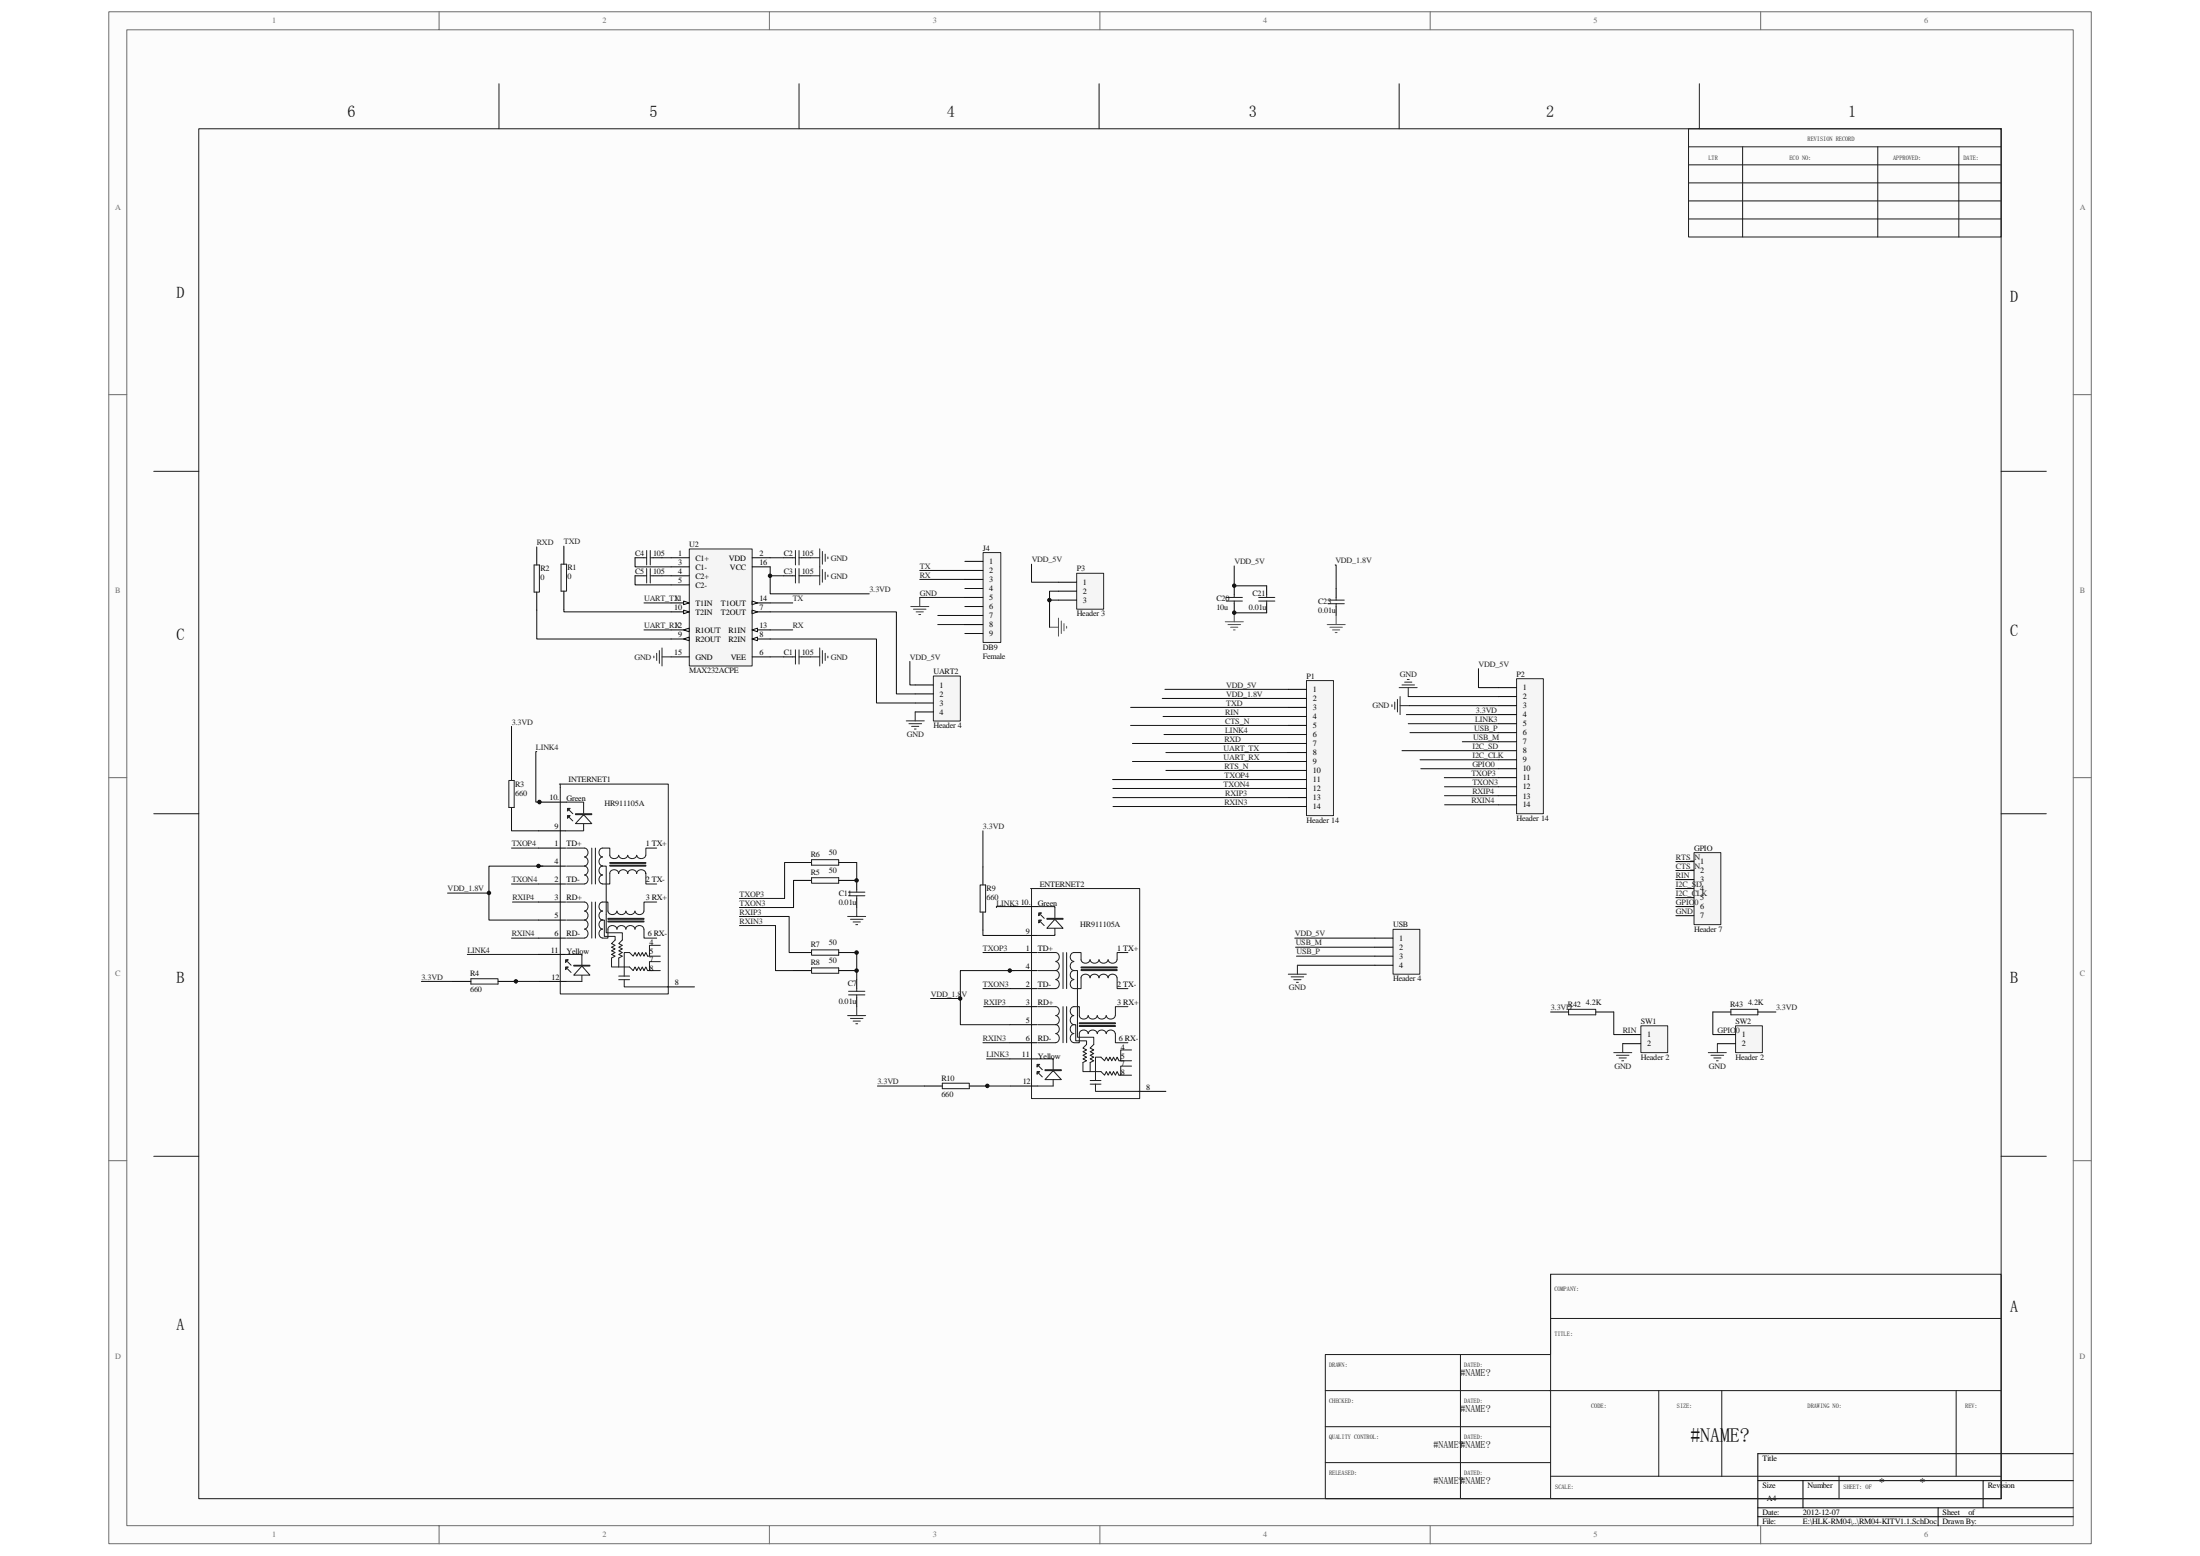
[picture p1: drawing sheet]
<svg xmlns="http://www.w3.org/2000/svg" width="297mm" height="210mm" viewBox="0 0 297 210" stroke-linecap="round" stroke-linejoin="round" font-family="sans-serif">
<path d="M14.7 1.6h267.7v206.7h-267.7z" fill="#fcfcfc"/>
<path d="M14.7 1.6h267.7v206.7h-267.7z" fill="none" stroke="#6e6e6e" stroke-width=".14"/>
<path d="M17.1 4h262.8v201.9h-262.8z" fill="#fcfcfc"/>
<g fill="none" stroke="#6e6e6e" stroke-width=".14">
<path d="M17.1 4h262.8v201.9h-262.8zM59.3 1.6v2.4M103.9 1.6v2.4M148.5 1.6v2.4M193.1 1.6v2.4M237.7 1.6v2.4M14.7 53.3h2.4M279.9 53.3h2.5M14.7 104.9h2.4M279.9 104.9h2.5M14.7 156.6h2.4M279.9 156.6h2.5"/>
<path d="M59.3 205.9v2.4M103.9 205.9v2.4M148.5 205.9v2.4M193.1 205.9v2.4M237.7 205.9v2.4"/>
</g>
<path d="M237.3 199.8h42.6M243.4 199.8v3.7M267.8 199.8v3.7M279.9 196.2h-42.6v9.7M237.3 203.5h42.6M237.3 204.7h42.6M261.7 203.5v2.4" fill="none" stroke="#000" stroke-width=".14"/>
<g fill="none" stroke="#1c1c1c" stroke-width=".14">
<path d="M26.8 17.4h243.4v184.8h-243.4zM67.4 11.3v6.1M107.9 11.3v6.1M148.4 11.3v6.1M188.9 11.3v6.1M228 19.8h42.2M228 17.4h42.2v14.6h-42.2zM229.4 11.3v6.1M235.3 19.8v12.2M253.5 19.8v12.2M264.5 19.8v12.2M228 24.7h42.2"/>
<path d="M228 22.2h42.2M228 27.1h42.2M228 29.5h42.2M20.8 63.6h6M270.2 63.6h6.1M20.8 109.8h6M270.2 109.8h6.1M20.8 156h6M270.2 156h6.1M209.4 172v30.2M209.4 177.9h60.8M178.9 182.8h30.5v-10.8h60.8v30.2h-91.3z"/>
<path d="M178.9 192.5h30.5M178.9 197.4h30.5M178.9 187.7h91.3M197.2 182.8v19.4M209.4 199.2h60.8M224 187.7v11.5M232.5 187.7v11.5M248.3 199.2v3M264.1 187.7v11.5"/>
</g>
<g fill="none" stroke="#0e0e0e" stroke-width=".14">
<path d="M152.7 97.9h21.2M152.7 95.5h21.2M156.9 94.3h17M157 96.7h16.9M157.2 99.1h16.7M150.2 105.2h23.7M150.3 107.6h23.6M150.3 106.4h23.6M150.3 108.8h23.6M152.9 100.3h21M152.9 102.8h21M157.4 101.6h16.5"/>
<path d="M157.4 104h16.5M195 104.9h7.3M195 107.4h7.3M195 106.2h7.3M195 108.6h7.3"/>
</g>
<path d="M176.4 91.9h3.6v18.2h-3.6z" fill="#f5f5f5"/>
<path d="M176.4 91.8h3.6v18.3h-3.6z" fill="none" stroke="#262626" stroke-width=".14"/>
<g fill="none" stroke="#000" stroke-width=".14">
<path d="M173.9 93h2.5M173.9 94.3h2.5M173.9 95.5h2.5M173.9 96.7h2.5M173.9 97.9h2.5M173.9 99.1h2.5M173.9 100.3h2.5M173.9 101.6h2.5M173.9 102.8h2.5M173.9 104h2.5M173.9 105.2h2.5M173.9 106.4h2.5"/>
<path d="M173.9 107.6h2.5M173.9 108.8h2.5"/>
</g>
<path d="M204.8 91.6h3.6v18.2h-3.6z" fill="#f5f5f5"/>
<path d="M187.9 95.1v.3M188.3 94.7v1M188.7 94.4v1.7M188.9 92.8h2.4M189 95.2h1.3M189 94v2.4M189.3 92.4h1.7M189.6 92.1h1M190 91.7h.3M190.1 92.8v1.2M204.8 91.6h3.6v18.2h-3.6z" fill="none" stroke="#262626" stroke-width=".14"/>
<g fill="none" stroke="#000" stroke-width=".14">
<path d="M202.3 92.8h2.4M202.3 94h2.4M202.3 95.2h2.4M202.3 96.4h2.4M202.3 97.7h2.4M202.3 98.9h2.4M202.3 100.1h2.4M202.3 101.3h2.4M202.3 102.5h2.4M202.3 103.7h2.4M202.3 104.9h2.4M202.3 106.2h2.4"/>
<path d="M202.3 107.4h2.4M202.3 108.6h2.4"/>
</g>
<path d="M189.9 96.4h12.4M190.1 94h12.2M190.3 95.2h12M199.6 90.2v2.6h2.7M189.3 101.3h13M191.8 103.7h10.5M197.4 100.1h4.9" fill="none" stroke="#0e0e0e" stroke-width=".14"/>
<path d="M93.1 74.1h8.5v15.8h-8.5z" fill="#f5f5f5"/>
<path d="M93.1 74.1h8.5v15.8h-8.5z" fill="none" stroke="#262626" stroke-width=".14"/>
<path d="M90.6 75.3h2.4M90.6 76.5h2.4M90.6 77.7h2.4M90.6 78.9h2.4M101.6 75.3h2.4M101.6 88.6h2.4M101.6 82.6h2.4" fill="none" stroke="#000" stroke-width=".14"/>
<path d="M101.6 82.3l.7 .3-.7 .2z" fill="#fcfcfc" stroke="#000" stroke-width=".14"/>
<path d="M101.6 86.2h2.4" fill="none" stroke="#000" stroke-width=".14"/>
<path d="M101.6 86.2l.7-.2v.5z" fill="#fcfcfc" stroke="#000" stroke-width=".14"/>
<path d="M90.6 86.2h2.4" fill="none" stroke="#000" stroke-width=".14"/>
<path d="M92.3 86.2l.7-.2v.5z" fill="#fcfcfc" stroke="#000" stroke-width=".14"/>
<path d="M90.6 82.6h2.4" fill="none" stroke="#000" stroke-width=".14"/>
<path d="M92.3 82.3l.7 .3-.7 .2z" fill="#fcfcfc" stroke="#000" stroke-width=".14"/>
<path d="M90.6 81.4h2.4" fill="none" stroke="#000" stroke-width=".14"/>
<path d="M92.3 81.1l.7 .3-.7 .2z" fill="#fcfcfc" stroke="#000" stroke-width=".14"/>
<path d="M90.6 85h2.4" fill="none" stroke="#000" stroke-width=".14"/>
<path d="M92.3 85l.7-.2v.5z" fill="#fcfcfc" stroke="#000" stroke-width=".14"/>
<path d="M101.6 85h2.4" fill="none" stroke="#000" stroke-width=".14"/>
<path d="M101.6 85l.7-.2v.5z" fill="#fcfcfc" stroke="#000" stroke-width=".14"/>
<path d="M101.6 81.4h2.4" fill="none" stroke="#000" stroke-width=".14"/>
<path d="M101.6 81.1l.7 .3-.7 .2z" fill="#fcfcfc" stroke="#000" stroke-width=".14"/>
<path d="M85.7 75.3h1.2M85.7 77.7h1.2M88.2 75.3h1.2M88.2 77.7h1.2M101.6 76.5h2.4M105.8 75.3h1.2M105.8 77.7h1.2M108.2 75.3h1.3M108.2 77.7h1.3M90.6 88.6h2.4M105.8 88.6h1.2M108.2 88.6h1.3" fill="none" stroke="#000" stroke-width=".14"/>
<g fill="none" stroke="#1c1c1c" stroke-width=".14">
<path d="M86.9 75.3h.4M86.9 77.7h.4M87.3 74.3v1.9M87.3 76.7v2M87.8 74.3v1.9M87.8 76.7v2M87.8 75.3h.4M87.8 77.7h.4M107 75.3h.4M107 77.7h.4M107.4 74.3v1.9M107.4 76.7v2"/>
<path d="M107.9 75.3h.3M107.9 77.7h.3M107.9 74.3v1.9M107.9 76.7v2M107 88.6h.4M107.4 87.7v1.9M107.9 88.6h.3M107.9 87.7v1.9"/>
</g>
<g fill="none" stroke="#262626" stroke-width=".14">
<path d="M109.5 75.3h1.2M109.5 77.7h1.2M110.7 74.1v4.8M111 74.4v1.7M111 76.9v1.7M111.4 74.8v1M111.4 77.2v1M111.8 75.2v.2M111.8 77.6v.2M88.3 88.5v.3M88.7 88.2v.9M89 87.8v1.7"/>
<path d="M89.4 87.4v2.5M89.4 88.6h1.2M109.5 88.6h1.2M110.7 87.4v2.5M111 87.8v1.7M111.4 88.2v.9M111.8 88.5v.3"/>
</g>
<g fill="none" stroke="#0e0e0e" stroke-width=".14">
<path d="M85.7 75.3v1.2h4.9M85.7 77.7v1.2h4.9M89.4 75.3h1.2M89.4 77.7h1.2M104 77.7v2.4h13.4M104 75.3h1.8M104 76.5v1.2h1.8M86.9 81.4h3.7M86.9 85h3.7M104 81.4h3M104 85h3M104 88.6h1.8"/>
<path d="M157.3 93h16.6M190.1 97.7h12.2M190.4 98.9h11.9M191.7 102.5h10.6"/>
</g>
<path d="M132.8 74.6h2.3v12.1h-2.3z" fill="#f5f5f5"/>
<path d="M132.7 74.6h2.4v12.1h-2.4z" fill="none" stroke="#262626" stroke-width=".14"/>
<path d="M130.3 75.8h2.4M130.3 77h2.4M130.3 78.2h2.4M130.3 79.4h2.4M130.3 80.6h2.4M130.3 81.9h2.4M130.3 83.1h2.4M130.3 84.3h2.4M130.3 85.5h2.4" fill="none" stroke="#000" stroke-width=".14"/>
<path d="M124.2 77h6.1M124.2 78.2h6.1M124.2 80.6h6.1M126.6 83.1h3.7M126.6 84.3h3.7" fill="none" stroke="#0e0e0e" stroke-width=".14"/>
<path d="M123 81.9h2.4M123.3 82.2h1.7M123.7 82.6h1M124.1 82.9h.2M124.2 80.6v1.3" fill="none" stroke="#393939" stroke-width=".14"/>
<path d="M141.7 84.6h1.2M142.9 83.4v2.5M143.3 83.8v1.7M143.7 84.2v.9M144 84.5v.3" fill="none" stroke="#535353" stroke-width=".14"/>
<path d="M145.4 77.4h3.6v4.8h-3.6z" fill="#f5f5f5"/>
<path d="M145.4 77.4h3.6v4.8h-3.6z" fill="none" stroke="#262626" stroke-width=".14"/>
<path d="M72.5 73.8v2.4M72.5 79.9v2.4M76.1 73.7v2.4M76.1 79.8v2.4M142.9 78.6h2.4M142.9 79.8h2.4M142.9 81h2.4" fill="none" stroke="#000" stroke-width=".14"/>
<path d="M139.3 76.1v2.5h3.6M142.9 79.8h-1.2v4.8M72.5 82.3v3.9h18.1M76.1 82.2v.4h14.5M104 82.6h17v11h2.6M104 86.2h14.3v8.7h5.3M141.7 81h1.2" fill="none" stroke="#0e0e0e" stroke-width=".14"/>
<path d="M72.1 76.2h.7v3.7h-.7zM75.8 76.1h.7v3.7h-.7zM76.5 114.4h2.4a.61 .61 0 0 1 .5 .6 .61 .61 0 0 1-.5 .6 .62 .62 0 0 1 .5 .6 .62 .62 0 0 1-.5 .6M76.5 116.9h2.4a.61 .61 0 0 1 .5 .6 .61 .61 0 0 1-.5 .6 .62 .62 0 0 1 .5 .6 .62 .62 0 0 1-.5 .6h-2.4M76.9 109.3l.4 .5M76.9 110.3l.4 .5M78.8 108.4v3.6M79.9 114.4v4.9M80.4 114.4v4.9M81.4 114.4a.62 .62 0 0 0-.5 .7 .62 .62 0 0 0 .5 .6 .6 .6 0 0 0-.5 .5 .6 .6 0 0 0 .5 .6M81.4 116.9a.62 .62 0 0 0-.5 .6 .62 .62 0 0 0 .5 .6 .6 .6 0 0 0-.5 .6 .6 .6 0 0 0 .5 .6" fill="none" stroke="#1c1c1c" stroke-width=".14"/>
<g fill="#fefefe" stroke="#1c1c1c" stroke-width=".14">
<path d="M78.8 109.9l1.1 1.2h-2.2z"/>
<path d="M77.7 109.8h2.2v.1h-2.2z" fill-rule="evenodd"/>
</g>
<g fill="#1c1c1c" stroke="#1c1c1c" stroke-width=".14">
<path d="M76.6 109.1h.4l-.4 .4z"/>
<path d="M76.6 110.1h.4l-.4 .3z"/>
</g>
<g fill="none" stroke="#1c1c1c" stroke-width=".14">
<path d="M76.5 121.7h2.4a.62 .62 0 0 1 .5 .6 .62 .62 0 0 1-.5 .6M76.5 124.2h2.4M76.5 126.6h2.4M76.6 129.8l.5 .5M76.6 130.7l.5 .5M78.6 128.8v3.6M78.9 123a.61 .61 0 0 1 .5 .5 .61 .61 0 0 1-.5 .6M78.9 124.2a.62 .62 0 0 1 .5 .6 .62 .62 0 0 1-.5 .6M78.9 125.4a.61 .61 0 0 1 .5 .6 .61 .61 0 0 1-.5 .6M79.9 121.7v4.9M80.4 121.7v4.9M81.4 121.7a.62 .62 0 0 0-.5 .6 .62 .62 0 0 0 .5 .6"/>
<path d="M81.4 123a.62 .62 0 0 0-.5 .6 .62 .62 0 0 0 .5 .6 .62 .62 0 0 0-.5 .6 .62 .62 0 0 0 .5 .6M81.4 125.4a.6 .6 0 0 0-.5 .6 .6 .6 0 0 0 .5 .6"/>
</g>
<g fill="#fefefe" stroke="#1c1c1c" stroke-width=".14">
<path d="M78.6 130.4l1 1.2h-2.1z"/>
<path d="M77.5 130.3h2.1v.1h-2.1z" fill-rule="evenodd"/>
</g>
<g fill="#1c1c1c" stroke="#1c1c1c" stroke-width=".14">
<path d="M76.4 129.5h.3l-.3 .4z"/>
<path d="M76.4 130.5h.3l-.3 .4z"/>
<path d="M82.3 116.4h4.9v.1h-4.9z" fill-rule="evenodd"/>
<path d="M82.3 116.8h4.9v.1h-4.9z" fill-rule="evenodd"/>
<path d="M82.1 123.9h4.8v.2h-4.8z" fill-rule="evenodd"/>
<path d="M82.1 124.3h4.8v.1h-4.8z" fill-rule="evenodd"/>
</g>
<g fill="none" stroke="#1c1c1c" stroke-width=".14">
<path d="M68.7 105.3h.7v3.7h-.7zM75.5 105.8h14.7v28.3h-14.6v-28.3M76.5 108.2h2.3v.2M78.8 112v.1h-2.4M81.4 116.9h.4v9h2.2v1l-.5 .4 .5 .3-.5 .2 .5 .3-.5 .2 .5 .2-.5 .3 .5 .2-.5 .3v1.2M81.4 114.4h.9v1a.62 .62 0 0 0 .6 .5 .62 .62 0 0 0 .6-.5M83.5 117.8v.1a.6 .6 0 0 0-.6-.5 .6 .6 0 0 0-.6 .5v1.4h-.9M83.5 115.4a.65 .65 0 0 0 .7 .5 .65 .65 0 0 0 .6-.5 .62 .62 0 0 0 .6 .5 .62 .62 0 0 0 .6-.5M84.7 117.8v.1a.62 .62 0 0 0-.6-.5 .62 .62 0 0 0-.6 .5M86 117.8v.1a.6 .6 0 0 0-.6-.5 .6 .6 0 0 0-.6 .5M87.2 117.8v.1a.62 .62 0 0 0-.6-.5 .62 .62 0 0 0-.6 .5M87.2 117.9v1.4h1.5"/>
<path d="M88.7 114.4h-1.5v1a.63 .63 0 0 1-.6 .5 .63 .63 0 0 1-.6-.5M109.6 118.4h3.6v.8h-3.6zM109.6 116h3.6v.8h-3.6zM63.6 132.1h3.6v.7h-3.6zM76.4 128.8h2.2v.1M76.5 132.4h2.1M81.4 124.2h.2v2.2h1.5v.5l-.5 .4 .5 .3-.5 .2 .5 .3-.5 .2 .5 .2-.5 .3 .5 .2-.5 .3v1.2h2.4l.5 .5 .2-.5 .3 .5 .2-.5 .3 .5 .2-.5 .2 .5 .3-.5 .2 .5h.3v-1.2h1.5M81.4 121.7h.7v1.3a.62 .62 0 0 0 .6 .4 .62 .62 0 0 0 .6-.4M83.3 125.4a.62 .62 0 0 0-.6-.5 .62 .62 0 0 0-.6 .5v1.2h-.7M83.3 123a.61 .61 0 0 0 .6 .4 .61 .61 0 0 0 .6-.4M83.3 125.4a.6 .6 0 0 1 .6-.5 .6 .6 0 0 1 .6 .5M83.5 131.7h1.5"/>
<path d="M83.5 132.2h1.5M84.3 132.2v1h5.8M84.5 125.4a.63 .63 0 0 1 .6-.5 .63 .63 0 0 1 .6 .5 .6 .6 0 0 1 .6-.5 .6 .6 0 0 1 .6 .5M84.5 123a.64 .64 0 0 0 .6 .4 .64 .64 0 0 0 .6-.4 .61 .61 0 0 0 .6 .4 .61 .61 0 0 0 .6-.4M86.9 125.4v1.2h1.8M87.7 129h1.5M87.7 131h1.5M88.7 121.7h-1.8v1.3M89.2 127.6h-1.5v1.4h-.3l-.2-.5-.3 .5-.2-.5-.2 .5-.3-.5-.2 .5-.3-.5-.2 .5-.5-.5h-.7v3.2M109.6 128.2h3.6v.7h-3.6zM109.6 130.6h3.6v.7h-3.6zM114.6 120.4h2.2"/>
<path d="M114.6 120.9h2.2M114.6 133.8h2.2M114.6 134.3h2.2M115.7 120v.4M115.7 120.9v.3M115.7 133.4v.4M115.7 134.3v.3M140.1 128.5h2.5a.61 .61 0 0 1 .4 .6 .61 .61 0 0 1-.4 .6M140.1 131h2.5M140.5 123.4l.5 .5M140.5 124.4l.5 .5M142.4 122.5v3.6"/>
<path d="M142.6 129.8a.61 .61 0 0 1 .4 .6 .61 .61 0 0 1-.4 .6M142.6 131a.61 .61 0 0 1 .4 .6 .61 .61 0 0 1-.4 .6M142.6 132.2a.61 .61 0 0 1 .4 .6 .61 .61 0 0 1-.4 .6h-2.5M143.5 128.5v4.9M144 128.5v4.9M145 128.5a.6 .6 0 0 0-.5 .6 .6 .6 0 0 0 .5 .6M145 129.8a.6 .6 0 0 0-.5 .6 .6 .6 0 0 0 .5 .6 .62 .62 0 0 0-.5 .6 .62 .62 0 0 0 .5 .6M145 132.2a.6 .6 0 0 0-.5 .6 .6 .6 0 0 0 .5 .6"/>
</g>
<g fill="none" stroke="#000" stroke-width=".14">
<path d="M69.1 102.9v2.4M69.1 109v2.4M72.7 116.9h3.7M72.7 114.4h3.7M72.7 119.3h3.7M72.7 112.1h3.7M72.8 108.2h3.7M107.1 116.4h2.5M107.1 118.8h2.5M113.2 116.4h2.5M113.2 118.8h2.5v1.2M61.1 132.4h2.5"/>
<path d="M67.2 132.4h2.5M72.7 121.7h3.7M72.7 126.6h3.7M72.7 124.2h3.7M72.7 128.8h3.7M72.8 132.4h3.7M90.1 133.2h3.7M107.1 128.5h2.5M107.1 131h2.5M113.2 128.5h2.5M113.2 131h2.5M115.7 121.2v1.3"/>
<path d="M115.7 132.2v1.2M115.7 134.6v1.2"/>
</g>
<path d="M69.1 98v4.9M69.1 111.4v.7h3.6M69.1 114.4h3.6M69.1 119.3h3.6M69.1 126.6h3.6M72.8 132.4h-3.1v.3M115.1 128.5h.6v3.7" fill="none" stroke="#0e0e0e" stroke-width=".14"/>
<path d="M114.4 123.7h2.5M114.4 137.1h2.5M114.8 124.1h1.7M114.8 137.4h1.7M115.2 124.4h1M115.2 137.8h1M115.5 124.8h.3M115.5 138.2h.3M115.7 122.5v1.2M115.7 135.8v1.3" fill="none" stroke="#262626" stroke-width=".14"/>
<g fill="#fefefe" stroke="#1c1c1c" stroke-width=".14">
<path d="M142.4 124.1l1.1 1.2h-2.2z"/>
<path d="M141.3 123.9h2.2v.2h-2.2z" fill-rule="evenodd"/>
</g>
<g fill="#1c1c1c" stroke="#1c1c1c" stroke-width=".14">
<path d="M140.2 123.2h.4l-.4 .4z"/>
<path d="M140.2 124.2h.4l-.4 .3z"/>
</g>
<path d="M140.1 135.8h2.5a.62 .62 0 0 1 .4 .7 .62 .62 0 0 1-.4 .6 .62 .62 0 0 1 .4 .6 .62 .62 0 0 1-.4 .6M140.1 138.3h2.5a.61 .61 0 0 1 .4 .6 .61 .61 0 0 1-.4 .6 .64 .64 0 0 1 .4 .6 .64 .64 0 0 1-.4 .6M143.5 135.8v4.9M144 135.8v4.9M145 135.8a.62 .62 0 0 0-.5 .7 .62 .62 0 0 0 .5 .6 .62 .62 0 0 0-.5 .6 .62 .62 0 0 0 .5 .6M145 138.3a.6 .6 0 0 0-.5 .6 .6 .6 0 0 0 .5 .6 .63 .63 0 0 0-.5 .6 .63 .63 0 0 0 .5 .6M140.1 140.7h2.5M140.2 143.9l.5 .5M140.2 144.8l.5 .5M142.2 142.9v3.7" fill="none" stroke="#1c1c1c" stroke-width=".14"/>
<g fill="#fefefe" stroke="#1c1c1c" stroke-width=".14">
<path d="M142.2 144.5l1.1 1.2h-2.2z"/>
<path d="M141.1 144.4h2.2v.1h-2.2z" fill-rule="evenodd"/>
</g>
<g fill="#1c1c1c" stroke="#1c1c1c" stroke-width=".14">
<path d="M140 143.6h.4l-.4 .4z"/>
<path d="M140 144.6h.4l-.4 .4z"/>
<path d="M146 130.5h4.8v.1h-4.8z" fill-rule="evenodd"/>
<path d="M146 130.9h4.8v.1h-4.8z" fill-rule="evenodd"/>
<path d="M145.7 138h4.9v.2h-4.9z" fill-rule="evenodd"/>
<path d="M145.7 138.4h4.9v.1h-4.9z" fill-rule="evenodd"/>
</g>
<g fill="none" stroke="#1c1c1c" stroke-width=".14">
<path d="M132.3 119.4h.8v3.7h-.8zM139.1 119.9h14.8v28.4h-14.6v-28.4M140.1 122.3h2.3v.2M142.4 126.1v.1h-2.4M145 128.5h1v1a.62 .62 0 0 0 .6 .5 .62 .62 0 0 0 .6-.5M145 135.8h.7v1.3a.61 .61 0 0 0 .6 .4 .61 .61 0 0 0 .6-.4M145 138.3h.2v2.2h1.5v.4l-.5 .5 .5 .3-.5 .2 .5 .3-.5 .2 .5 .3-.5 .2 .5 .3-.5 .2v1.2h2.5l.4 .5 .3-.5 .2 .5 .3-.5 .2 .5 .2-.5 .3 .5 .2-.5 .3 .5h.2v-1.2h1.5M145 131h.5v9h2.2v.9l-.5 .5 .5 .3-.5 .2 .5 .3-.5 .2 .5 .3-.5 .2 .5 .3-.5 .2v1.2M146.9 139.5a.6 .6 0 0 0-.6-.5 .6 .6 0 0 0-.6 .5v1.2h-.7M146.9 137.1a.64 .64 0 0 0 .6 .4 .64 .64 0 0 0 .7-.4 .62 .62 0 0 0 .6 .4 .62 .62 0 0 0 .6-.4 .62 .62 0 0 0 .6 .4 .62 .62 0 0 0 .6-.4M146.9 139.5a.62 .62 0 0 1 .6-.5 .62 .62 0 0 1 .6 .5 .62 .62 0 0 1 .6-.5 .62 .62 0 0 1 .6 .5 .63 .63 0 0 1 .7-.5 .63 .63 0 0 1 .6 .5M147.2 132a.61 .61 0 0 0-.6-.6 .61 .61 0 0 0-.6 .6v1.4h-1"/>
<path d="M147.2 129.5a.62 .62 0 0 0 .6 .5 .62 .62 0 0 0 .6-.5 .62 .62 0 0 0 .6 .5 .62 .62 0 0 0 .6-.5M147.2 132a.61 .61 0 0 1 .6-.6 .61 .61 0 0 1 .6 .6 .61 .61 0 0 1 .6-.6 .61 .61 0 0 1 .6 .6M149.6 132a.6 .6 0 0 1 .6-.6 .6 .6 0 0 1 .6 .6v1.4h1.5M150.6 139.5v1.2h1.7M152.3 135.8h-1.7v1.3M152.3 128.5h-1.5v1a.61 .61 0 0 1-.6 .5 .61 .61 0 0 1-.6-.5M127.2 146.2h3.7v.7h-3.7zM140 142.9h2.2v.1M140.1 146.6h2.1M147.2 145.8h1.5M147.2 146.3h1.5M147.9 146.3v1h5.9"/>
<path d="M151.3 143.2h1.5M151.3 145.1h1.5M152.8 141.7h-1.5v1.5h-.2l-.3-.5-.2 .5-.3-.5-.2 .5-.2-.5-.3 .5-.2-.5-.3 .5-.4-.5h-.8v3.1"/>
</g>
<g fill="none" stroke="#000" stroke-width=".14">
<path d="M132.7 117v2.4M132.7 123.1v2.4M136.4 131h3.6M136.4 128.5h3.6M136.4 133.4h3.6M136.4 135.8h3.6M136.4 138.3h3.6M136.4 126.2h3.6M136.5 122.3h3.6M124.8 146.6h2.4M130.9 146.6h2.4M136.4 140.7h3.6"/>
<path d="M136.4 142.9h3.6M136.5 146.6h3.6M153.8 147.3h3.6"/>
</g>
<g fill="none" stroke="#0e0e0e" stroke-width=".14">
<path d="M72.5 101.4h-.2v6.8h.7M73.3 116.9h-7.3v7.3h6.7M107.1 116.4h-1.2v4.8h-6.1M107.1 118.8v3.7h-7.3M115.7 116.4v2.4M132.7 112.1v4.9M56.9 132.4h4.2M60.4 120.5h5.6M63.1 128.8h9.6M69.2 121.7h3.5M99.8 123.7h6.7v4.8h.6M99.8 124.9h4.9v6.1h2.4"/>
<path d="M125.6 134.7h4.1M132.7 128.5h3.7M132.7 133.4h3.7M132.7 125.5v.7h3.7M132.8 135.8h3.6M136.5 122.3h-2v.2M137 131h-7.3v7.3h6.7M118.5 146.6h6.3M132.7 140.7h3.7M133.2 142.9h3.2M136.5 146.6h-3.2v.2"/>
</g>
<path d="M188.1 125.4h3.6v6.1h-3.6z" fill="#f5f5f5"/>
<path d="M173.9 131.5h2.5M174.3 131.8h1.7M174.7 132.2h1M175 132.6h.3M175.2 130.3v1.2M188.1 125.4h3.6v6.1h-3.6z" fill="none" stroke="#262626" stroke-width=".14"/>
<path d="M166.6 79.1v1.2M171 79.1v1.2M180.4 79.4v1.2M166.6 81.5v1.2M171 81.5v1.2M180.4 81.9v1.2M185.6 126.6h2.5M185.6 127.8h2.5M185.6 129h2.5M185.6 130.3h2.5" fill="none" stroke="#000" stroke-width=".14"/>
<path d="M166.6 76.4v2.7h4.4M180.3 76.2h.1v3.2M166.6 82.7h4.4M174.8 126.6h10.8M174.9 127.8h10.7M175 129h10.6M175.2 130.3h10.4" fill="none" stroke="#0e0e0e" stroke-width=".14"/>
<path d="M165.6 80.6h2.1M165.6 81.1h2.1M166.6 80.3v.3M166.6 81.1v.4M169.9 80.6h2.2M169.9 81.1h2.2M171 80.3v.3M171 81.1v.4M179.3 81h2.2M179.3 81.5h2.2M180.4 80.6v.4M180.4 81.5v.4" fill="none" stroke="#1c1c1c" stroke-width=".14"/>
<path d="M165.4 83.9h2.5M165.8 84.3h1.7M166.2 84.6h.9M166.5 85h.3M166.6 82.7v1.2M179.2 84.3h2.4M179.6 84.6h1.6M179.9 85h1M180.3 85.4h.2M180.4 83.1v1.2" fill="none" stroke="#535353" stroke-width=".14"/>
<path d="M126 91.2h3.7v6.1h-3.7z" fill="#f5f5f5"/>
<path d="M122.4 97.3h2.4M122.7 97.7h1.7M123.1 98h1M123.5 98.4h.2M123.6 96.1v1.2M126 91.2h3.7v6.1h-3.7z" fill="none" stroke="#262626" stroke-width=".14"/>
<path d="M123.6 92.4h2.4M123.6 93.6h2.4M123.6 94.9h2.4M123.6 96.1h2.4" fill="none" stroke="#000" stroke-width=".14"/>
<path d="M122.8 89.3v3.1h.8" fill="none" stroke="#0e0e0e" stroke-width=".14"/>
<path d="M228.7 115.1h3.6v9.7h-3.6z" fill="#f5f5f5"/>
<path d="M228.7 115.1h3.6v9.7h-3.6z" fill="none" stroke="#262626" stroke-width=".14"/>
<path d="M226.3 116.3h2.4M226.3 117.5h2.4M226.3 118.7h2.4M226.3 119.9h2.4M226.3 121.1h2.4M226.3 122.3h2.4M226.3 123.6h2.4" fill="none" stroke="#000" stroke-width=".14"/>
<path d="M221.6 138.5h3.6v3.5h-3.6z" fill="#f5f5f5"/>
<path d="M221.5 138.4h3.7v3.6h-3.7z" fill="none" stroke="#262626" stroke-width=".14"/>
<path d="M219.1 139.6h2.4M219.1 140.8h2.4" fill="none" stroke="#000" stroke-width=".14"/>
<path d="M234.4 138.5h3.6v3.5h-3.6z" fill="#f5f5f5"/>
<path d="M234.3 138.4h3.7v3.6h-3.7zM217.9 142h2.4M218.2 142.4h1.7M218.6 142.8h1M219 143.2h.2M219.1 140.8v1.2M230.7 142h2.4M231 142.4h1.7M231.4 142.8h1M231.8 143.2h.2M231.9 140.8v1.2" fill="none" stroke="#262626" stroke-width=".14"/>
<path d="M209.4 136.6h2.4M215.5 136.6h2.4M231.3 136.6h2.4M231.9 139.6h2.4M237.3 136.6h2.5M231.9 140.8h2.4" fill="none" stroke="#000" stroke-width=".14"/>
<path d="M211.8 136.2h3.7v.7h-3.7zM233.7 136.2h3.6v.7h-3.6z" fill="none" stroke="#1c1c1c" stroke-width=".14"/>
<path d="M217.9 136.6v3h1.2M231.3 136.6v3h.6" fill="none" stroke="#0e0e0e" stroke-width=".14"/>
<g fill="#0e0e0e" stroke="#0e0e0e" stroke-width=".14">
<path d="M136.2 130.8l.1-.1 .2 .1v.3l-.2 .1-.1-.1z" fill-rule="evenodd"/>
<circle cx="66" cy="120.5" r=".23"/>
<circle cx="69.7" cy="132.4" r=".23"/>
<circle cx="72.7" cy="116.9" r=".23"/>
<circle cx="72.8" cy="108.2" r=".24"/>
<circle cx="104" cy="77.7" r=".23"/>
<circle cx="115.7" cy="131" r=".23"/>
<circle cx="115.7" cy="128.5" r=".23"/>
<circle cx="115.7" cy="118.8" r=".23"/>
<circle cx="129.6" cy="134.7" r=".23"/>
<circle cx="133.3" cy="146.5" r=".23"/>
<circle cx="141.7" cy="81" r=".23"/>
<circle cx="166.6" cy="82.7" r=".23"/>
<circle cx="166.6" cy="79" r=".23"/>
</g>
<text font-size="2.7" fill="#0e0e0e" x="228.2" y="194.6">#NAME?</text>
<g font-size="2.2" fill="#0e0e0e">
<text x="46.9" y="15.9">6</text>
<text x="87.7" y="15.9">5</text>
<text x="127.8" y="15.9">4</text>
<text x="168.6" y="15.9">3</text>
<text x="208.8" y="15.9">2</text>
<text x="249.5" y="15.9">1</text>
<text x="23.8" y="40.2">D</text>
<text x="271.4" y="40.8">D</text>
<text x="23.8" y="86.4">C</text>
<text x="271.4" y="85.8">C</text>
<text x="23.8" y="132.6">B</text>
<text x="271.4" y="132.6">B</text>
<text x="23.8" y="179.5">A</text>
<text x="271.4" y="177">A</text>
</g>
<g font-size="1.3" fill="#0e0e0e">
<text x="197.2" y="185.7">#NAME?</text>
<text x="197.2" y="190.5">#NAME?</text>
<text x="193.5" y="195.4">#NAME?#NAME?</text>
<text x="193.5" y="200.2">#NAME?#NAME?</text>
<text x="253.8" y="200.2">*</text>
<text x="259.3" y="200.2">*</text>
</g>
<g font-size="1.1" fill="#706f64">
<text x="36.7" y="3.2">1</text>
<text x="81.3" y="3.2">2</text>
<text x="125.9" y="3.2">3</text>
<text x="170.6" y="3.2">4</text>
<text x="215.2" y="3.2">5</text>
<text x="259.8" y="3.2">6</text>
<text x="15.5" y="28.4">A</text>
<text x="280.8" y="28.4">A</text>
<text x="15.6" y="80.1">B</text>
<text x="280.8" y="80.1">B</text>
<text x="15.6" y="131.8">C</text>
<text x="280.8" y="131.8">C</text>
<text x="15.5" y="183.5">D</text>
<text x="280.8" y="183.5">D</text>
<text x="36.7" y="207.5">1</text>
<text x="81.3" y="207.5">2</text>
<text x="125.9" y="207.5">3</text>
<text x="170.6" y="207.5">4</text>
<text x="215.2" y="207.5">5</text>
<text x="259.8" y="207.5">6</text>
</g>
<g font-size="1.1" fill="#262626">
<text x="72.5" y="73.6">RXD</text>
<text x="76.1" y="73.4">TXD</text>
<text x="112.2" y="75.6">GND</text>
<text x="124.2" y="76.7">TX</text>
<text x="124.2" y="78">RX</text>
<text x="139.3" y="75.9">VDD_5V</text>
<text x="166.7" y="76.1">VDD_5V</text>
<text x="180.3" y="76">VDD_1.8V</text>
<text x="87" y="81.1">UART_TX</text>
<text x="107" y="81.1">TX</text>
<text x="112.2" y="78.1">GND</text>
<text x="117.4" y="79.9">3.3VD</text>
<text x="124.2" y="80.4">GND</text>
<text x="85.7" y="89">GND</text>
<text x="87" y="84.8">UART_RX</text>
<text x="107" y="84.8">RX</text>
<text x="112.2" y="89">GND</text>
<text x="122.8" y="89">VDD_5V</text>
<text x="165.6" y="92.8">VDD_5V</text>
<text x="165.6" y="95.2">TXD</text>
<text x="165.6" y="94">VDD_1.8V</text>
<text x="185.3" y="95.6">GND</text>
<text x="189" y="91.3">GND</text>
<text x="199.6" y="90">VDD_5V</text>
<text x="69.1" y="97.8">3.3VD</text>
<text x="72.4" y="101.2">LINK4</text>
<text x="122.4" y="99.5">GND</text>
<text x="165.2" y="101.3">UART_TX</text>
<text x="165.3" y="100.1">RXD</text>
<text x="165.4" y="96.4">RIN</text>
<text x="165.4" y="97.7">CTS_N</text>
<text x="165.4" y="98.9">LINK4</text>
<text x="198.8" y="101.1">I2C_SD</text>
<text x="198.9" y="99.8">USB_M</text>
<text x="199" y="98.6">USB_P</text>
<text x="199.2" y="97.4">LINK3</text>
<text x="199.3" y="96.2">3.3VD</text>
<text x="165.2" y="106.2">TXON4</text>
<text x="165.2" y="102.5">UART_RX</text>
<text x="165.3" y="105">TXOP4</text>
<text x="165.3" y="103.7">RTS_N</text>
<text x="165.4" y="107.4">RXIP3</text>
<text x="198.7" y="104.7">TXOP3</text>
<text x="198.8" y="105.9">TXON3</text>
<text x="198.8" y="103.5">GPIO0</text>
<text x="198.8" y="102.3">I2C_CLK</text>
<text x="198.8" y="107.1">RXIP4</text>
<text x="132.7" y="111.9">3.3VD</text>
<text x="165.3" y="108.6">RXIN3</text>
<text x="198.7" y="108.4">RXIN4</text>
<text x="69.1" y="114.2">TXOP4</text>
<text x="69.1" y="119.1">TXON4</text>
<text x="226.3" y="116">RTS_N</text>
<text x="226.3" y="117.2">CTS_N</text>
<text x="226.3" y="118.4">RIN</text>
<text x="226.3" y="119.7">I2C_SD</text>
<text x="60.4" y="120.3">VDD_1.8V</text>
<text x="69.2" y="121.5">RXIP4</text>
<text x="99.9" y="121">TXOP3</text>
<text x="99.9" y="122.2">TXON3</text>
<text x="99.9" y="123.4">RXIP3</text>
<text x="99.9" y="124.7">RXIN3</text>
<text x="134.5" y="122.2">LINK3</text>
<text x="226.3" y="120.9">I2C_CLK</text>
<text x="226.3" y="122.1">GPIO0</text>
<text x="226.3" y="123.3">GND</text>
<text x="63.1" y="128.5">LINK4</text>
<text x="69.1" y="126.4">RXIN4</text>
<text x="132.7" y="128.3">TXOP3</text>
<text x="174.8" y="126.4">VDD_5V</text>
<text x="174.9" y="127.6">USB_M</text>
<text x="175.1" y="128.8">USB_P</text>
<text x="56.9" y="132.2">3.3VD</text>
<text x="125.7" y="134.5">VDD_1.8V</text>
<text x="132.7" y="133.2">TXON3</text>
<text x="132.8" y="135.6">RXIP3</text>
<text x="174" y="133.6">GND</text>
<text x="209.4" y="136.3">3.3VD</text>
<text x="239.8" y="136.3">3.3VD</text>
<text x="132.7" y="140.5">RXIN3</text>
<text x="133.2" y="142.7">LINK3</text>
<text x="219.1" y="139.4">RIN</text>
<text x="231.9" y="139.4">GPIO0</text>
<text x="118.5" y="146.3">3.3VD</text>
<text x="218" y="144.2">GND</text>
<text x="230.7" y="144.2">GND</text>
</g>
<g font-size="1.1" fill="#0e0e0e">
<text x="73" y="77.1">R2</text>
<text x="76.6" y="77">R1</text>
<text x="85.7" y="75">C4</text>
<text x="85.7" y="77.5">C5</text>
<text x="88.2" y="75">105</text>
<text x="88.2" y="77.5">105</text>
<text x="93" y="73.8">U2</text>
<text x="105.8" y="75">C2</text>
<text x="105.8" y="77.5">C3</text>
<text x="108.3" y="75">105</text>
<text x="108.3" y="77.5">105</text>
<text x="132.7" y="74.3">J4</text>
<text x="145.4" y="77.1">P3</text>
<text x="73" y="78.3">0</text>
<text x="76.6" y="78.2">0</text>
<text x="145.4" y="83.2">Header 3</text>
<text x="164.2" y="81.1">C20</text>
<text x="164.2" y="82.3">10u</text>
<text x="168.6" y="82.3">0.01u</text>
<text x="169.1" y="80.4">C21</text>
<text x="178" y="81.5">C23</text>
<text x="178" y="82.7">0.01u</text>
<text x="105.8" y="88.4">C1</text>
<text x="108.3" y="88.4">105</text>
<text x="132.7" y="88.9">Female</text>
<text x="132.7" y="87.7">DB9</text>
<text x="93" y="90.8">MAX232ACPE</text>
<text x="126" y="91">UART2</text>
<text x="176.4" y="91.6">P1</text>
<text x="204.7" y="91.3">P2</text>
<text x="126" y="98.3">Header 4</text>
<text x="69.6" y="106.2">R3</text>
<text x="69.6" y="107.4">660</text>
<text x="76.7" y="105.6">INTERNET1</text>
<text x="81.6" y="108.7">HR911105A</text>
<text x="176.4" y="111">Header 14</text>
<text x="204.7" y="110.8">Header 14</text>
<text x="109.5" y="115.7">R6</text>
<text x="109.5" y="118.1">R5</text>
<text x="111.9" y="115.4">50</text>
<text x="111.9" y="117.9">50</text>
<text x="140.4" y="119.7">ENTERNET2</text>
<text x="228.7" y="114.8">GPIO</text>
<text x="113.2" y="120.9">C11</text>
<text x="113.2" y="122.1">0.01u</text>
<text x="133.2" y="120.3">R9</text>
<text x="133.2" y="121.5">660</text>
<text x="145.9" y="125">HR911105A</text>
<text x="188.1" y="125.1">USB</text>
<text x="228.7" y="125.8">Header 7</text>
<text x="63.5" y="131.7">R4</text>
<text x="109.5" y="127.8">R7</text>
<text x="109.5" y="130.3">R8</text>
<text x="111.9" y="127.6">50</text>
<text x="111.9" y="130">50</text>
<text x="63.5" y="133.9">660</text>
<text x="113.2" y="135.5">0.01u</text>
<text x="114.5" y="133.1">C7</text>
<text x="188.1" y="132.4">Header 4</text>
<text x="211.7" y="135.8">R42</text>
<text x="214.1" y="135.6">4.2K</text>
<text x="233.6" y="135.8">R43</text>
<text x="236" y="135.6">4.2K</text>
<text x="221.5" y="138.2">SW1</text>
<text x="221.5" y="143">Header 2</text>
<text x="234.3" y="138.2">SW2</text>
<text x="234.3" y="143">Header 2</text>
<text x="127.1" y="145.8">R10</text>
<text x="127.1" y="148">660</text>
</g>
<g font-size="1.1">
<text x="91.5" y="75">1</text>
<text x="91.5" y="76.2">3</text>
<text x="91.5" y="77.5">4</text>
<text x="93.9" y="75.6">C1+</text>
<text x="93.9" y="76.9">C1-</text>
<text x="98.4" y="75.6">VDD</text>
<text x="98.5" y="76.9">VCC</text>
<text x="102.5" y="76.2">16</text>
<text x="102.5" y="75">2</text>
<text x="133.6" y="76.1">1</text>
<text x="133.6" y="77.3">2</text>
<text x="91" y="82.3">10</text>
<text x="91" y="81.1">11</text>
<text x="91.5" y="78.7">5</text>
<text x="93.9" y="78.1">C2+</text>
<text x="93.9" y="79.3">C2-</text>
<text x="93.9" y="83">T2IN</text>
<text x="93.9" y="81.7">T1IN</text>
<text x="97.3" y="83">T2OUT</text>
<text x="97.3" y="81.7">T1OUT</text>
<text x="102.5" y="82.3">7</text>
<text x="102.5" y="81.1">14</text>
<text x="133.6" y="78.6">3</text>
<text x="133.6" y="79.8">4</text>
<text x="133.6" y="81">5</text>
<text x="133.6" y="82.2">6</text>
<text x="133.6" y="83.4">7</text>
<text x="146.2" y="78.9">1</text>
<text x="146.2" y="80.1">2</text>
<text x="146.2" y="81.4">3</text>
<text x="91" y="84.8">12</text>
<text x="91" y="88.4">15</text>
<text x="91.5" y="86">9</text>
<text x="93.9" y="86.6">R2OUT</text>
<text x="93.9" y="85.4">R1OUT</text>
<text x="93.9" y="89">GND</text>
<text x="98.4" y="86.6">R2IN</text>
<text x="98.4" y="85.4">R1IN</text>
<text x="98.7" y="89">VEE</text>
<text x="102.5" y="86">8</text>
<text x="102.5" y="84.8">13</text>
<text x="102.5" y="88.4">6</text>
<text x="133.6" y="84.6">8</text>
<text x="133.6" y="85.9">9</text>
<text x="126.9" y="92.8">1</text>
<text x="126.9" y="94">2</text>
<text x="126.9" y="95.2">3</text>
<text x="177.2" y="93.4">1</text>
<text x="177.2" y="94.6">2</text>
<text x="177.2" y="95.8">3</text>
<text x="205.6" y="93.2">1</text>
<text x="205.6" y="94.4">2</text>
<text x="205.6" y="95.6">3</text>
<text x="126.9" y="96.4">4</text>
<text x="177.2" y="97">4</text>
<text x="177.2" y="98.3">5</text>
<text x="177.2" y="99.5">6</text>
<text x="177.2" y="100.7">7</text>
<text x="177.2" y="101.9">8</text>
<text x="205.6" y="96.8">4</text>
<text x="205.6" y="98">5</text>
<text x="205.6" y="99.2">6</text>
<text x="205.6" y="100.5">7</text>
<text x="205.6" y="101.7">8</text>
<text x="74.2" y="108">10.</text>
<text x="177.2" y="103.1">9</text>
<text x="177.2" y="104.4">10</text>
<text x="177.2" y="105.6">11</text>
<text x="177.2" y="106.8">12</text>
<text x="177.2" y="108">13</text>
<text x="205.6" y="102.9">9</text>
<text x="205.6" y="104.1">10</text>
<text x="205.6" y="105.3">11</text>
<text x="205.6" y="106.5">12</text>
<text x="205.6" y="107.8">13</text>
<text x="74.9" y="111.9">9</text>
<text x="76.5" y="108.1">Green</text>
<text x="177.2" y="109.2">14</text>
<text x="205.6" y="109">14</text>
<text x="74.9" y="116.6">4</text>
<text x="74.9" y="114.2">1</text>
<text x="74.9" y="119.1">2</text>
<text x="76.5" y="114.2">TD+</text>
<text x="76.5" y="119.1">TD-</text>
<text x="87.2" y="119.1">2 TX-</text>
<text x="87.2" y="114.2">1 TX+</text>
<text x="229.6" y="116.6">1</text>
<text x="229.6" y="117.9">2</text>
<text x="229.6" y="119.1">3</text>
<text x="74.9" y="121.5">3</text>
<text x="74.9" y="123.9">5</text>
<text x="76.5" y="121.5">RD+</text>
<text x="87.2" y="121.5">3 RX+</text>
<text x="137.8" y="122.1">10.</text>
<text x="140.1" y="122.2">Green</text>
<text x="229.6" y="120.3">4</text>
<text x="229.6" y="121.5">5</text>
<text x="229.6" y="122.7">6</text>
<text x="229.6" y="123.9">7</text>
<text x="74.4" y="128.5">11</text>
<text x="74.9" y="126.4">6</text>
<text x="76.5" y="126.4">RD-</text>
<text x="76.5" y="128.8">Yellow</text>
<text x="87.5" y="126.4">6 RX-</text>
<text x="87.7" y="127.6">4</text>
<text x="87.7" y="128.8">5</text>
<text x="87.7" y="129.8">7</text>
<text x="87.7" y="131">8</text>
<text x="138.5" y="130.7">4</text>
<text x="138.5" y="128.3">1</text>
<text x="138.5" y="126">9</text>
<text x="140.1" y="128.3">TD+</text>
<text x="150.9" y="128.3">1 TX+</text>
<text x="188.9" y="127">1</text>
<text x="188.9" y="128.2">2</text>
<text x="188.9" y="129.4">3</text>
<text x="188.9" y="130.6">4</text>
<text x="74.5" y="132.2">12</text>
<text x="91.1" y="132.9">8</text>
<text x="138.5" y="133.2">2</text>
<text x="138.5" y="135.6">3</text>
<text x="140.1" y="133.2">TD-</text>
<text x="140.1" y="135.6">RD+</text>
<text x="150.9" y="133.2">2 TX-</text>
<text x="150.9" y="135.6">3 RX+</text>
<text x="138" y="142.7">11</text>
<text x="138.5" y="140.5">6</text>
<text x="138.5" y="138">5</text>
<text x="140.1" y="140.5">RD-</text>
<text x="140.1" y="142.9">Yellow</text>
<text x="151.1" y="140.5">6 RX-</text>
<text x="151.3" y="141.7">4</text>
<text x="151.3" y="142.9">5</text>
<text x="151.3" y="143.9">7</text>
<text x="222.4" y="140">1</text>
<text x="222.4" y="141.2">2</text>
<text x="235.2" y="140">1</text>
<text x="235.2" y="141.2">2</text>
<text x="138.1" y="146.3">12</text>
<text x="151.3" y="145.1">8</text>
<text x="154.7" y="147">8</text>
<text x="238" y="197.1">Title</text>
<text x="238" y="200.8">Size</text>
<text x="238.6" y="202.6">A4</text>
<text x="244" y="200.8">Number</text>
<text x="268.4" y="200.8">Revision</text>
<text x="238" y="204.4">Date:</text>
<text x="238" y="205.7">File:</text>
<text x="243.4" y="204.4">2012-12-07</text>
<text x="243.4" y="205.7">E:\HLK-RM04\..\RM04-KITV1.1.SchDoc Drawn By:</text>
<text x="262.3" y="204.4">Sheet</text>
<text x="265.8" y="204.4">of</text>
</g>
<g font-size=".9" fill="#0e0e0e">
<text x="230.7" y="21.5">LTR</text>
<text x="241.6" y="21.5">ECO NO:</text>
<text x="244" y="19.1">REVISION RECORD</text>
<text x="255.6" y="21.5">APPROVED:</text>
<text x="265.1" y="21.5">DATE:</text>
<text x="209.9" y="174.2">COMPANY:</text>
<text x="179.4" y="184.5">DRAWN:</text>
<text x="197.7" y="184.5">DATED:</text>
<text x="209.9" y="180.3">TITLE:</text>
<text x="179.4" y="189.4">CHECKED:</text>
<text x="197.7" y="189.4">DATED:</text>
<text x="214.8" y="190">CODE:</text>
<text x="226.4" y="190">SIZE:</text>
<text x="244" y="190">DRAWING NO:</text>
<text x="265.3" y="190">REV:</text>
<text x="179.4" y="194.2">QUALITY CONTROL:</text>
<text x="197.7" y="194.2">DATED:</text>
<text x="179.4" y="199.1">RELEASED:</text>
<text x="197.7" y="199.1">DATED:</text>
<text x="210" y="200.9">SCALE:</text>
<text x="248.9" y="200.9">SHEET: OF</text>
</g>
</svg>
